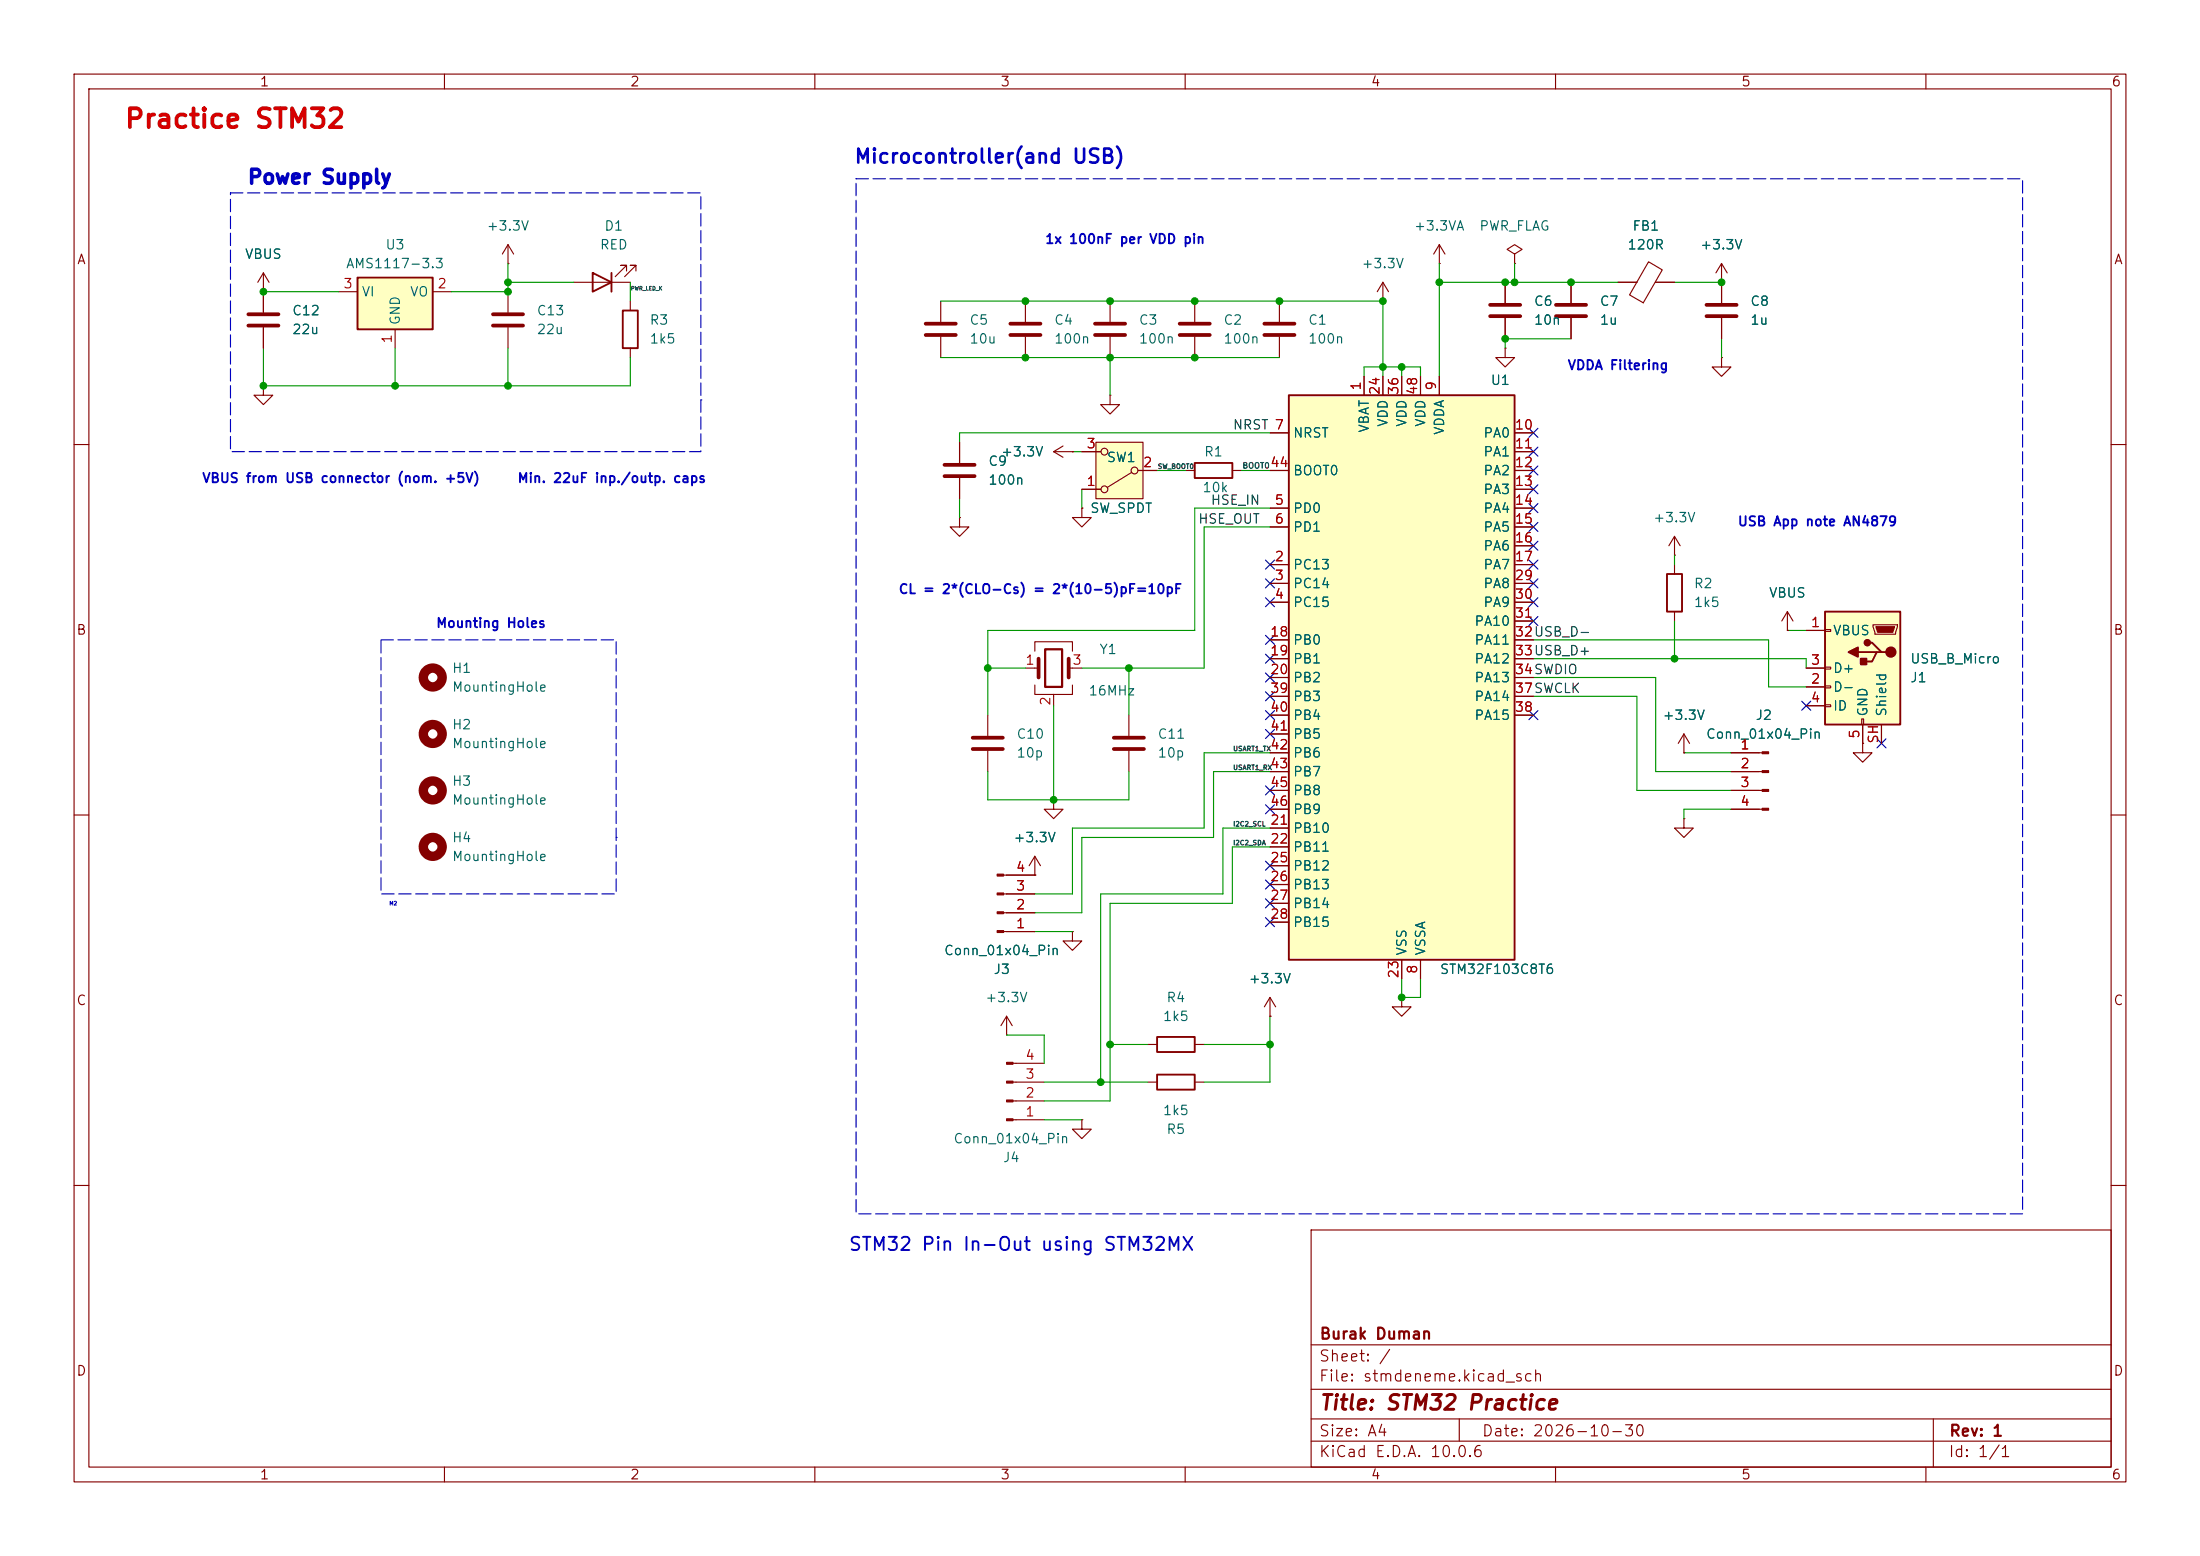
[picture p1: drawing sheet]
<svg xmlns="http://www.w3.org/2000/svg" width="297mm" height="210mm" viewBox="0 0 297 210" stroke-linecap="round" stroke-linejoin="round" font-family="sans-serif">
<g fill="none" stroke="#840000" stroke-width=".15">
<path d="M10 10h277v190h-277zM12 12h273v186h-273zM60 10v2M110 10v2M160 10v2M210 10v2M260 10v2M218.4 38.1h2.6M222.6 35.3l1.8 1.1-2.6 4.5-1.8-1.1zM223.5 38.1h2.6M232.4 38.1h.1M232.4 35.6l-.8 1.2"/>
<path d="M232.4 35.6l.8 1.2M232.4 35.6v5.3M129.5 59.7v2.8M232.4 48.3v1.2h1.3l-1.3 1.3-1.3-1.3h1.3M232.4 48.3h.1M232.4 42.9v2.8M10 60h2M129.5 64.5v2.8M285 60h2M133.3 96.5v2.8M138.4 90.2h1.8M139.7 87.9v-1.3h5.1v1.3"/>
<path d="M139.7 92.5v1.2h5.1v-1.2M142.2 93.7v1.6M144.3 90.2h1.7M152.4 96.5v2.8M241.3 85.1h.1M241.3 82.6l-.8 1.2M241.3 82.6l.8 1.2M241.3 82.6v2.5M10 110h2M133.3 101.3v2.8M139.7 118.1h.1M139.7 115.6l-.8 1.2"/>
<path d="M139.7 115.6l.8 1.2M139.7 115.6v2.5M142.2 108v1.2h1.3l-1.3 1.3-1.2-1.3h1.2M142.2 108h.1M152.4 101.3v2.8M233.7 101.6h4.2M233.7 104.1h4.2M233.7 106.7h4.2M233.7 109.2h4.2M285 110h2M146 151.1v1.3h1.3l-1.3 1.3-1.2-1.3h1.2M146 151.1h.1"/>
<path d="M154.9 146.1h1.3M161.3 146.1h1.3M10 160h2M177 166h108v32h-108zM285 160h2M60 198v2M110 198v2M160 198v2M177 194.5h108M177 191.5h108M177 187.5h108M177 181.5h108"/>
<path d="M197 191.5v3M210 198v2M260 198v2M261 191.5v6.5"/>
</g>
<g fill="none" stroke="#840000" stroke-width="1.3">
<circle cx="58.4" cy="106.7" r="1.27"/>
<circle cx="58.4" cy="114.3" r="1.27"/>
</g>
<path d="M230.4 41.1h4M230.4 42.7h4M127.5 62.7h4.1M127.5 64.3h4.1M131.3 99.6h4.1M140.2 88.9v2.5M144.3 88.9v2.5M150.4 99.6h4M131.3 101.1h4.1M150.4 101.1h4" fill="none" stroke="#840000" stroke-width=".51"/>
<g fill="#840000" stroke="#840000" stroke-width=".15">
<path d="M237.9 101.5h.9v.2h-.9z"/>
<path d="M237.9 104h.9v.3h-.9z"/>
<path d="M237.9 106.6h.9v.2h-.9z"/>
<path d="M237.9 109.1h.9v.2h-.9z"/>
</g>
<path d="M156.2 145h5.1v2.1h-5.1z" fill="none" stroke="#840000" stroke-width=".25"/>
<path d="M141.1 87.6h2.3v5.1h-2.3z" fill="none" stroke="#840000" stroke-width=".3"/>
<path d="M148 59.7h6.3v7.6h-6.3z" fill="#ffffc2"/>
<g fill="none" stroke="#840000" stroke-width=".15">
<path d="M35.6 39.4h.1M35.6 36.8l-.8 1.3M35.6 36.8l.7 1.3M35.6 36.8v2.6M68.6 39.4v2.8M194.3 35.6h.1M194.3 33l-.8 1.3M194.3 33l.8 1.3M194.3 33v2.6M35.6 52.1v1.2h1.2l-1.2 1.3-1.3-1.3h1.3M35.6 52.1h.1M68.6 44.2v2.8"/>
<path d="M148 59.7h6.3v7.6h-6.3zM149.9 53.3v1.3h1.2l-1.2 1.3-1.3-1.3h1.3M149.9 53.3h.1M149.9 40.6v2.8M149.9 45.5v2.8M161.3 40.6v2.8M161.3 45.5v2.8M172.7 40.6v2.8M172.7 45.5v2.8M203.2 47v1.3h1.3l-1.3 1.2-1.3-1.2h1.3M203.2 47h.1M146 66h2.6"/>
<path d="M146 61h2.6M152.8 63.8l-3.3 2M153.7 63.5h2.5M160 63.5h1.3M166.4 63.5h1.2M226.1 74.9h.1M226.1 72.4l-.8 1.3M226.1 72.4l.7 1.3M226.1 72.4v2.5M144.8 125.7v1.3h1.2l-1.2 1.3-1.3-1.3h1.3M144.8 125.7h.1M171.4 137.2h.1"/>
<path d="M171.4 134.6l-.7 1.3M171.4 134.6l.8 1.3M171.4 134.6v2.6M189.2 134.6v1.3h1.3l-1.3 1.3-1.2-1.3h1.2M189.2 134.6h.1M154.9 141h1.3M161.3 141h1.3"/>
<circle cx="149.1" cy="61" r=".46"/>
<circle cx="149.1" cy="66" r=".46"/>
<circle cx="153.2" cy="63.5" r=".46"/>
</g>
<circle cx="58.4" cy="99.1" r="1.27" fill="none" stroke="#840000" stroke-width="1.3"/>
<path d="M66.5 42.4h4.1M66.5 43.9h4.1M147.8 43.7h4.1M147.8 45.2h4.1M159.3 43.7h4M159.3 45.2h4M170.7 43.7h4.1M170.7 45.2h4.1" fill="none" stroke="#840000" stroke-width=".51"/>
<path d="M161.3 62.5h5.1v2h-5.1zM156.2 140h5.1v2h-5.1z" fill="none" stroke="#840000" stroke-width=".25"/>
<path d="M174 53.3h30.5v76.2h-30.5z" fill="#ffffc2"/>
<path d="M174 53.3h30.5v76.2h-30.5zM225 77.5h2.1v5.1h-2.1z" fill="none" stroke="#840000" stroke-width=".25"/>
<g fill="none" stroke="#840000" stroke-width=".15">
<path d="M186.7 38.1v2.5M186.7 38.1l-.8 1.3M186.7 38.1l.8 1.3M203.2 38.1v2.8M204.5 34.3l1-.6-1-.7-1 .7 1 .6v1.3M204.5 35.6h.1M212.1 38.1v2.8M127 40.6v2.8M127 45.5v2.8M138.4 40.6v2.8M138.4 45.5v2.8M171.4 58.4h2.6"/>
<path d="M184.1 50.8v2.5M186.7 40.6h.1M186.7 50.8v2.5M189.2 50.8v2.5M191.8 50.8v2.5M194.3 50.8v2.5M203.2 42.9v2.8M204.5 58.4h2.5M212.1 42.9v2.8M129.5 69.9v1.2h1.3l-1.3 1.3-1.2-1.3h1.2M129.5 69.9h.1M142.2 61h2.6"/>
<path d="M142.2 61l1.3 .7M143.5 60.2l-1.3 .8M144.8 61h.1M146 68.6v1.3h1.3l-1.3 1.2-1.2-1.2h1.2M146 68.6h.1M171.4 76.2h2.6M171.4 78.7h2.6M171.4 68.6h2.6M171.4 71.1h2.6M171.4 63.5h2.6M204.5 76.2h2.5M204.5 78.7h2.5"/>
<path d="M204.5 68.6h2.5M204.5 71.1h2.5M204.5 61h2.5M204.5 63.5h2.5M204.5 66h2.5M204.5 73.7h2.5M226.1 76.2v1.3M171.4 81.3h2.6M171.4 86.4h2.6M171.4 88.9h2.6M171.4 91.4h2.6M171.4 94h2.6"/>
<path d="M171.4 96.5h2.6M171.4 99.1h2.6M204.5 81.3h2.5M204.5 86.4h2.5M204.5 88.9h2.5M204.5 91.4h2.5M204.5 83.8h2.5M204.5 94h2.5M204.5 96.5h2.5M226.1 82.6v1.2M227.3 99.1l-.7 1.2M227.3 99.1l.8 1.2"/>
<path d="M227.3 99.1v2.5M135.5 118.1h4.2M171.4 111.8h2.6M171.4 114.3h2.6M171.4 116.8h2.6M171.4 119.4h2.6M171.4 101.6h2.6M171.4 104.1h2.6M171.4 106.7h2.6M171.4 109.2h2.6M227.3 101.6h.1M227.3 110.5v1.3h1.3l-1.3 1.2-1.2-1.2h1.2"/>
<path d="M227.3 110.5h.1M135.5 125.7h4.2M135.5 123.2h4.2M135.5 120.7h4.2M135.9 139.7h.1M135.9 137.2l-.8 1.2M135.9 137.2l.8 1.2M135.9 137.2v2.5M171.4 121.9h2.6M171.4 124.5h2.6M189.2 129.5v2.6M191.8 129.5v2.6"/>
<path d="M136.8 151.1h4.2M136.8 148.6h4.2M136.8 146.1h4.2M136.8 143.5h4.2"/>
</g>
<path d="M125 43.7h4M125 45.2h4M136.4 43.7h4.1M136.4 45.2h4.1M201.2 41.1h4M201.2 42.7h4M210.1 41.1h4M210.1 42.7h4" fill="none" stroke="#840000" stroke-width=".51"/>
<g fill="#840000" stroke="#840000" stroke-width=".15">
<path d="M134.6 125.6h.9v.3h-.9z"/>
<path d="M134.6 123.1h.9v.2h-.9z"/>
<path d="M134.6 120.5h.9v.3h-.9z"/>
<path d="M134.6 118h.9v.2h-.9z"/>
<path d="M135.9 151h.9v.3h-.9z"/>
<path d="M135.9 148.5h.9v.2h-.9z"/>
<path d="M135.9 145.9h.9v.3h-.9z"/>
<path d="M135.9 143.4h.9v.2h-.9z"/>
</g>
<path d="M246.4 82.6h10.1v15.2h-10.1z" fill="#ffffc2"/>
<path d="M246.4 82.6h10.1v15.2h-10.1zM250.8 88h2.6M252.1 86.7h.6l1.3 1.3h.6M254 88h-.6l-.7 1.3h-1.2" fill="none" stroke="#840000" stroke-width=".25"/>
<g fill="none" stroke="#840000" stroke-width=".15">
<path d="M243.8 85.1h2.6M243.8 92.7h2.6M243.8 90.2h2.6M243.8 95.3h2.6M246.4 85h.7v.2h-.7zM246.4 90h.7v.3h-.7zM246.4 92.6h.7v.2h-.7zM246.4 95.1h.7v.3h-.7zM251.3 97h.3v.8h-.3zM251.5 97.8v2.5M252.9 84.3h3.3v.3l-.3 1h-2.8zM254 97.8v2.5"/>
<path d="M251.5 100.3v1.3h1.2l-1.2 1.3-1.3-1.3h1.3M251.5 100.3h.1"/>
</g>
<path d="M253.2 84.6h2.6l-.3 .7h-2z" fill="#840000" stroke="#840000" stroke-width=".15"/>
<g fill="#840000" stroke="#840000" stroke-width=".25">
<path d="M251.2 88.9h.8v.8h-.8z"/>
<path d="M249.6 88l1.2-.6v1.2z"/>
<circle cx="255.3" cy="88" r=".63"/>
<circle cx="252.1" cy="86.7" r=".38"/>
</g>
<circle cx="58.4" cy="91.4" r="1.27" fill="none" stroke="#840000" stroke-width="1.3"/>
<path d="M48.3 37.5h10.1v7h-10.1z" fill="#ffffc2"/>
<path d="M48.3 37.5h10.1v7h-10.1zM80 36.8l2.5 1.3-2.5 1.3zM82.5 36.8v2.6M84.1 41.9h2v5.1h-2z" fill="none" stroke="#840000" stroke-width=".25"/>
<g fill="none" stroke="#840000" stroke-width=".15">
<path d="M35.6 39.4h.1M35.6 39.4v2.8M45.7 39.4h2.6M58.4 39.4h2.6M68.6 35.6h.1M68.6 33l-.8 1.3M68.6 33l.7 1.3M68.6 33v2.6M77.5 38.1h7.6M84.6 36.6v-.8h-.8h.8l-1.5 1.5M85.9 36.6v-.8h-.8h.8l-1.6 1.5M203.2 38.1v2.8"/>
<path d="M212.1 38.1v2.8M218.4 38.1h2.6M223.5 38.1h2.6M232.4 38.1h.1M232.4 38.1v2.8M35.6 44.2v2.8M53.3 44.5v2.5M85.1 40.6v1.3M85.1 47v1.3M129.5 59.7v2.8M171.4 58.4h2.6M184.1 50.8v2.5"/>
<path d="M186.7 50.8v2.5M189.2 50.8v2.5M191.8 50.8v2.5M194.3 50.8v2.5M203.2 42.9v2.8M204.5 58.4h2.5M212.1 42.9v2.8M232.4 42.9v2.8M129.5 64.5v2.8M144.8 61h.1M146 68.6h.1M146 61h2.6"/>
<path d="M146 66h2.6M153.7 63.5h2.5M171.4 76.2h2.6M171.4 78.7h2.6M171.4 68.6h2.6M171.4 71.1h2.6M171.4 63.5h2.6M204.5 76.2h2.5M204.5 78.7h2.5M204.5 68.6h2.5M204.5 71.1h2.5M204.5 61h2.5"/>
<path d="M204.5 63.5h2.5M204.5 66h2.5M204.5 73.7h2.5M171.4 81.3h2.6M171.4 86.4h2.6M171.4 88.9h2.6M171.4 91.4h2.6M171.4 94h2.6M171.4 96.5h2.6M171.4 99.1h2.6M204.5 81.3h2.5M204.5 86.4h2.5"/>
<path d="M204.5 88.9h2.5M204.5 91.4h2.5M204.5 83.8h2.5M204.5 94h2.5M204.5 96.5h2.5M241.3 85.1h.1M243.8 85.1h2.6M243.8 92.7h2.6M243.8 90.2h2.6M243.8 95.3h2.6M251.5 97.8v2.5M254 97.8v2.5"/>
<path d="M135.9 118.1h3.8M139.7 118.1h.1M171.4 111.8h2.6M171.4 114.3h2.6M171.4 116.8h2.6M171.4 119.4h2.6M171.4 101.6h2.6M171.4 104.1h2.6M171.4 106.7h2.6M171.4 109.2h2.6M227.3 101.6h.1M233.7 101.6h3.8"/>
<path d="M233.7 104.1h3.8M233.7 106.7h3.8M233.7 109.2h3.8M251.5 100.3h.1M135.9 125.7h3.8M135.9 123.2h3.8M135.9 120.7h3.8M171.4 137.2h.1M171.4 121.9h2.6M171.4 124.5h2.6M189.2 129.5v2.6M191.8 129.5v2.6"/>
</g>
<path d="M33.5 42.4h4.1M33.5 43.9h4.1" fill="none" stroke="#840000" stroke-width=".51"/>
<g fill="none" stroke="#009600" stroke-width=".15">
<path d="M35.6 39.4h10.1M68.6 35.6v3.8h-7.6M68.6 38.1h8.9M85.1 38.1v2.5M194.3 35.6v15.2M194.3 38.1h24.1M204.5 35.6v2.5M226.1 38.1h6.3M35.6 47v5.1h49.5v-3.8M53.3 47v5.1M68.6 47v5.1M127 48.3h45.7"/>
<path d="M127 40.6h59.7v10.2M149.9 48.3v5M171.4 58.4h-41.9v1.3M184.1 50.8v-1.3h7.7v1.3M189.2 49.5v1.3M212.1 45.7h-8.9v1.3M232.4 45.7v2.6M129.5 67.3v2.6M144.8 61h1.2M146 66v2.6M156.2 63.5h3.8M167.6 63.5h3.8"/>
<path d="M171.4 68.6h-10.1v16.5h-28v11.4M171.4 71.1h-8.8v19.1h-16.6M226.1 74.9v1.3M133.3 90.2h5.1M142.2 95.3v12.7M152.4 90.2v6.3M207 88.9h36.8v1.3M207 94h14v12.7h12.7M207 91.4h16.5v12.7h10.2M207 86.4h31.8v6.3h5M226.1 83.8v5.1M241.3 85.1h2.5"/>
<path d="M133.3 104.1v3.9h19.1v-3.9M171.4 104.1h-7.6v8.9h-17.8v10.2h-6.3M171.4 101.6h-8.8v10.2h-17.8v8.9h-5.1M171.4 111.8h-6.3v8.9h-16.5v25.4M171.4 114.3h-5v7.6h-16.5v26.7h-8.9M227.3 101.6h6.4M233.7 109.2h-6.4v1.3M135.9 139.7h5.1v3.8M139.7 125.7h5.1M171.4 137.2v8.9h-8.8M189.2 132.1v2.5h2.6v-2.5M141 146.1h13.9"/>
<path d="M141 151.1h5M149.9 141h5M162.6 141h8.8"/>
</g>
<g fill="none" stroke="#000084" stroke-width=".15">
<path d="M206.4 57.8l1.2 1.2M207.6 57.8l-1.2 1.2M170.8 78.1l1.3 1.2M170.8 75.6l1.3 1.2M172.1 78.1l-1.3 1.2M172.1 75.6l-1.3 1.2M206.4 75.6l1.2 1.2M206.4 70.5l1.2 1.2M206.4 73.1l1.2 1.2M206.4 65.4l1.2 1.2M206.4 60.4l1.2 1.2M206.4 78.1l1.2 1.2"/>
<path d="M206.4 62.9l1.2 1.2M206.4 68l1.2 1.2M207.6 75.6l-1.2 1.2M207.6 62.9l-1.2 1.2M207.6 60.4l-1.2 1.2M207.6 70.5l-1.2 1.2M207.6 73.1l-1.2 1.2M207.6 65.4l-1.2 1.2M207.6 78.1l-1.2 1.2M207.6 68l-1.2 1.2M170.8 98.5l1.3 1.2M170.8 95.9l1.3 1.2"/>
<path d="M170.8 93.4l1.3 1.2M170.8 90.8l1.3 1.2M170.8 88.3l1.3 1.2M170.8 80.7l1.3 1.2M170.8 85.8l1.3 1.2M172.1 98.5l-1.3 1.2M172.1 95.9l-1.3 1.2M172.1 93.4l-1.3 1.2M172.1 90.8l-1.3 1.2M172.1 88.3l-1.3 1.2M172.1 80.7l-1.3 1.2M172.1 85.8l-1.3 1.2"/>
<path d="M206.4 95.9l1.2 1.2M206.4 83.2l1.2 1.2M206.4 80.7l1.2 1.2M207.6 95.9l-1.2 1.2M207.6 83.2l-1.2 1.2M207.6 80.7l-1.2 1.2M243.2 94.6l1.2 1.3M244.4 94.6l-1.2 1.3M253.4 99.7l1.2 1.2M254.6 99.7l-1.2 1.2M170.8 106.1l1.3 1.2M170.8 116.2l1.3 1.2"/>
<path d="M170.8 108.6l1.3 1.2M170.8 118.8l1.3 1.2M172.1 106.1l-1.3 1.2M172.1 108.6l-1.3 1.2M172.1 116.2l-1.3 1.2M172.1 118.8l-1.3 1.2M170.8 123.9l1.3 1.2M170.8 121.3l1.3 1.2M172.1 123.9l-1.3 1.2M172.1 121.3l-1.3 1.2"/>
</g>
<path d="M31.1 26h63.5v35h-63.5zM115.6 24.1h157.4v139.7h-157.4zM51.4 86.4h31.8v34.3h-31.8z" fill="none" stroke="#0000c2" stroke-width=".15" stroke-dasharray="1.7 .6"/>
<path d="M94.6 54h.1M83.2 113h.1" fill="none" stroke="#0000c2" stroke-width=".15"/>
<g fill="#009600" stroke="#009600" stroke-width=".14">
<circle cx="232.4" cy="38.1" r=".46"/>
<circle cx="189.2" cy="49.5" r=".46"/>
<circle cx="203.2" cy="45.7" r=".46"/>
<circle cx="203.2" cy="38.1" r=".46"/>
<circle cx="204.5" cy="38.1" r=".46"/>
<circle cx="212.1" cy="38.1" r=".46"/>
<circle cx="194.3" cy="38.1" r=".46"/>
<circle cx="226.1" cy="88.9" r=".46"/>
<circle cx="189.2" cy="134.6" r=".46"/>
<circle cx="171.4" cy="141" r=".46"/>
<circle cx="149.9" cy="141" r=".46"/>
<circle cx="148.6" cy="146.1" r=".46"/>
<circle cx="68.6" cy="38.1" r=".46"/>
<circle cx="68.6" cy="39.4" r=".46"/>
<circle cx="152.4" cy="90.2" r=".46"/>
<circle cx="133.3" cy="90.2" r=".46"/>
<circle cx="142.2" cy="108" r=".46"/>
<circle cx="186.7" cy="40.6" r=".46"/>
<circle cx="186.7" cy="49.5" r=".46"/>
<circle cx="161.3" cy="48.3" r=".46"/>
<circle cx="149.9" cy="40.6" r=".46"/>
<circle cx="161.3" cy="40.6" r=".46"/>
<circle cx="149.9" cy="48.3" r=".46"/>
<circle cx="138.4" cy="40.6" r=".46"/>
<circle cx="138.4" cy="48.3" r=".46"/>
<circle cx="172.7" cy="40.6" r=".46"/>
<circle cx="35.6" cy="39.4" r=".46"/>
<circle cx="68.6" cy="52.1" r=".46"/>
<circle cx="53.3" cy="52.1" r=".46"/>
<circle cx="35.6" cy="52.1" r=".46"/>
</g>
<text font-size="2.5" fill="#d60000" x="16.7" y="17.9">Practice STM32</text>
<text font-size="2" fill="#840000" x="178" y="190.8">Title: STM32 Practice</text>
<g font-size="1.9" fill="#0000c2">
<text x="115.2" y="22.5">Microcontroller(and USB)</text>
<text x="33.3" y="25.3">Power Supply</text>
</g>
<text font-size="1.8" fill="#0000c2" x="114.5" y="169.2">STM32 Pin In-Out using STM32MX</text>
<g font-size="1.5" fill="#840000">
<text x="178" y="184.1">Sheet: /</text>
<text x="178" y="181.1">Burak Duman</text>
<text x="178" y="186.8">File: stmdeneme.kicad_sch</text>
<text x="178" y="197">KiCad E.D.A. 10.0.6</text>
<text x="178" y="194.2">Size: A4</text>
<text x="200" y="194.2">Date: 2026-10-30</text>
<text x="263" y="197">Id: 1/1</text>
<text x="263" y="194.2">Rev: 1</text>
</g>
<g font-size="1.3" fill="#840000">
<text x="35" y="12">1</text>
<text x="85" y="12">2</text>
<text x="135" y="12">3</text>
<text x="185" y="12">4</text>
<text x="235" y="12">5</text>
<text x="285" y="12">6</text>
<text x="10.3" y="36">A</text>
<text x="285.3" y="36">A</text>
<text x="10.2" y="86">B</text>
<text x="285.2" y="86">B</text>
<text x="10.2" y="136">C</text>
<text x="285.2" y="136">C</text>
<text x="10.2" y="186">D</text>
<text x="285.2" y="186">D</text>
<text x="35" y="200">1</text>
<text x="85" y="200">2</text>
<text x="135" y="200">3</text>
<text x="185" y="200">4</text>
<text x="235" y="200">5</text>
<text x="285" y="200">6</text>
</g>
<g font-size="1.3" fill="#006464">
<text x="33" y="35.3">VBUS</text>
<text x="51.9" y="34">U3</text>
<text x="65.6" y="31.4">+3.3V</text>
<text x="80.9" y="34">RED</text>
<text x="81.5" y="31.4">D1</text>
<text x="190.8" y="31.4">+3.3VA</text>
<text x="199.6" y="31.4">PWR_FLAG</text>
<text x="219.6" y="34">120R</text>
<text x="220.3" y="31.4">FB1</text>
<text x="229.4" y="34">+3.3V</text>
<text x="46.6" y="36.5">AMS1117-3.3</text>
<text x="48.7" y="40.3">VI</text>
<text x="55.3" y="40.3">VO</text>
<text x="183.7" y="36.5">+3.3V</text>
<text x="207" y="41.6">C6</text>
<text x="215.9" y="41.6">C7</text>
<text x="236.2" y="41.6">C8</text>
<text x="39.4" y="42.9">C12</text>
<text x="39.4" y="45.4">22u</text>
<text x="54.3" y="44" transform="rotate(-90 54.3 44)">GND</text>
<text x="72.4" y="42.9">C13</text>
<text x="72.4" y="45.4">22u</text>
<text x="87.6" y="44.1">R3</text>
<text x="87.6" y="46.7">1k5</text>
<text x="130.8" y="44.1">C5</text>
<text x="130.8" y="46.7">10u</text>
<text x="142.2" y="44.1">C4</text>
<text x="142.2" y="46.7">100n</text>
<text x="153.7" y="44.1">C3</text>
<text x="153.7" y="46.7">100n</text>
<text x="165.1" y="44.1">C2</text>
<text x="165.1" y="46.7">100n</text>
<text x="176.5" y="44.1">C1</text>
<text x="176.5" y="46.7">100n</text>
<text x="207" y="44.1">10n</text>
<text x="215.9" y="44.1">1u</text>
<text x="236.2" y="44.1">1u</text>
<text x="201.2" y="52.3">U1</text>
<text x="174.5" y="59.4">NRST</text>
<text x="185.1" y="58.5" transform="rotate(-90 185.1 58.5)">VBAT</text>
<text x="187.7" y="57.7" transform="rotate(-90 187.7 57.7)">VDD</text>
<text x="190.2" y="57.7" transform="rotate(-90 190.2 57.7)">VDD</text>
<text x="192.7" y="57.7" transform="rotate(-90 192.7 57.7)">VDD</text>
<text x="195.3" y="58.8" transform="rotate(-90 195.3 58.8)">VDDA</text>
<text x="200.2" y="59.4">PA0</text>
<text x="133.3" y="63.2">C9</text>
<text x="133.3" y="65.7">100n</text>
<text x="135" y="61.9">+3.3V</text>
<text x="149.3" y="62.7">SW1</text>
<text x="162.5" y="61.9">R1</text>
<text x="174.5" y="64.5">BOOT0</text>
<text x="200.2" y="61.9">PA1</text>
<text x="200.2" y="64.5">PA2</text>
<text x="147.1" y="69.5">SW_SPDT</text>
<text x="162.2" y="66.7">10k</text>
<text x="174.5" y="69.5">PD0</text>
<text x="200.2" y="67">PA3</text>
<text x="200.2" y="69.5">PA4</text>
<text x="223.1" y="70.8">+3.3V</text>
<text x="174.5" y="77.2">PC13</text>
<text x="174.5" y="72.1">PD1</text>
<text x="200.2" y="72.1">PA5</text>
<text x="200.2" y="74.6">PA6</text>
<text x="200.2" y="77.2">PA7</text>
<text x="174.5" y="79.7">PC14</text>
<text x="174.5" y="82.2">PC15</text>
<text x="200.2" y="79.7">PA8</text>
<text x="200.2" y="82.2">PA9</text>
<text x="228.6" y="79.7">R2</text>
<text x="228.6" y="82.2">1k5</text>
<text x="238.7" y="81">VBUS</text>
<text x="148.3" y="88.6">Y1</text>
<text x="174.5" y="87.3">PB0</text>
<text x="174.5" y="89.9">PB1</text>
<text x="199" y="84.8">PA10</text>
<text x="199" y="87.3">PA11</text>
<text x="199" y="89.9">PA12</text>
<text x="247.4" y="86.1">VBUS</text>
<text x="257.8" y="89.9">USB_B_Micro</text>
<text x="60.9" y="91.1">H1</text>
<text x="60.9" y="93.7">MountingHole</text>
<text x="146.9" y="94.2">16MHz</text>
<text x="174.5" y="92.4">PB2</text>
<text x="174.5" y="94.9">PB3</text>
<text x="199" y="92.4">PA13</text>
<text x="199" y="94.9">PA14</text>
<text x="247.4" y="93.7">D-</text>
<text x="247.4" y="91.1">D+</text>
<text x="257.8" y="92.4">J1</text>
<text x="60.9" y="98.8">H2</text>
<text x="60.9" y="101.3">MountingHole</text>
<text x="137.1" y="100">C10</text>
<text x="156.2" y="100">C11</text>
<text x="174.5" y="97.5">PB4</text>
<text x="174.5" y="100">PB5</text>
<text x="199" y="97.5">PA15</text>
<text x="224.4" y="97.5">+3.3V</text>
<text x="230.2" y="100">Conn_01x04_Pin</text>
<text x="236.9" y="97.5">J2</text>
<text x="247.4" y="96.2">ID</text>
<text x="252.4" y="96.8" transform="rotate(-90 252.4 96.8)">GND</text>
<text x="255" y="96.8" transform="rotate(-90 255 96.8)">Shield</text>
<text x="60.9" y="106.4">H3</text>
<text x="137.1" y="102.6">10p</text>
<text x="156.2" y="102.6">10p</text>
<text x="174.5" y="102.6">PB6</text>
<text x="174.5" y="105.1">PB7</text>
<text x="174.5" y="107.6">PB8</text>
<text x="60.9" y="114">H4</text>
<text x="60.9" y="108.9">MountingHole</text>
<text x="136.7" y="114">+3.3V</text>
<text x="174.5" y="112.7">PB10</text>
<text x="174.5" y="110.2">PB9</text>
<text x="60.9" y="116.5">MountingHole</text>
<text x="174.5" y="115.3">PB11</text>
<text x="174.5" y="117.8">PB12</text>
<text x="174.5" y="120.3">PB13</text>
<text x="174.5" y="122.9">PB14</text>
<text x="174.5" y="125.4">PB15</text>
<text x="127.4" y="129.2">Conn_01x04_Pin</text>
<text x="134" y="131.8">J3</text>
<text x="190.2" y="129.1" transform="rotate(-90 190.2 129.1)">VSS</text>
<text x="192.7" y="129.1" transform="rotate(-90 192.7 129.1)">VSSA</text>
<text x="194.3" y="131.8">STM32F103C8T6</text>
<text x="132.9" y="135.6">+3.3V</text>
<text x="157.4" y="135.6">R4</text>
<text x="168.5" y="133">+3.3V</text>
<text x="156.9" y="138.1">1k5</text>
<text x="128.6" y="154.6">Conn_01x04_Pin</text>
<text x="156.9" y="150.8">1k5</text>
<text x="157.4" y="153.4">R5</text>
<text x="135.3" y="157.2">J4</text>
</g>
<g font-size="1.3" fill="#0000c2">
<text x="141" y="33.2">1x 100nF per VDD pin</text>
<text x="211.5" y="50.2">VDDA Filtering</text>
<text x="27.2" y="65.5">VBUS from USB connector (nom. +5V)</text>
<text x="69.8" y="65.5">Min. 22uF inp./outp. caps</text>
<text x="234.5" y="71.3">USB App note AN4879</text>
<text x="121.2" y="80.5">CL = 2*(CLO-Cs) = 2*(10-5)pF=10pF</text>
<text x="58.8" y="85">Mounting Holes</text>
</g>
<g font-size="1.3" fill="#a90000">
<text x="46.3" y="39.2">3</text>
<text x="59" y="39.2">2</text>
<text x="53.2" y="46.5" transform="rotate(-90 53.2 46.5)">1</text>
<text x="184" y="52.8" transform="rotate(-90 184 52.8)">1</text>
<text x="186.6" y="53.4" transform="rotate(-90 186.6 53.4)">24</text>
<text x="189.1" y="53.4" transform="rotate(-90 189.1 53.4)">36</text>
<text x="191.6" y="53.4" transform="rotate(-90 191.6 53.4)">48</text>
<text x="194.2" y="52.8" transform="rotate(-90 194.2 52.8)">9</text>
<text x="172" y="58.3">7</text>
<text x="204.4" y="58.3">10</text>
<text x="146.6" y="65.9">1</text>
<text x="146.6" y="60.8">3</text>
<text x="154.2" y="63.4">2</text>
<text x="171.4" y="63.4">44</text>
<text x="204.4" y="60.8">11</text>
<text x="204.4" y="63.4">12</text>
<text x="204.4" y="65.9">13</text>
<text x="172" y="68.4">5</text>
<text x="172" y="71">6</text>
<text x="204.4" y="68.4">14</text>
<text x="204.4" y="71">15</text>
<text x="172" y="76.1">2</text>
<text x="204.4" y="73.5">16</text>
<text x="204.4" y="76.1">17</text>
<text x="172" y="78.6">3</text>
<text x="172" y="81.1">4</text>
<text x="204.4" y="78.6">29</text>
<text x="204.4" y="81.1">30</text>
<text x="204.4" y="83.7">31</text>
<text x="171.4" y="86.2">18</text>
<text x="171.4" y="88.8">19</text>
<text x="204.4" y="86.2">32USB_D-</text>
<text x="204.4" y="88.8">33USB_D+</text>
<text x="204.4" y="86.2">32</text>
<text x="204.4" y="88.8">33</text>
<text x="244.4" y="85">1</text>
<text x="138.3" y="90">1</text>
<text x="142.1" y="95.3" transform="rotate(-90 142.1 95.3)">2</text>
<text x="144.7" y="90">3</text>
<text x="171.4" y="91.3">20</text>
<text x="171.4" y="93.8">39</text>
<text x="204.4" y="91.3">34SWDIO</text>
<text x="204.4" y="93.8">37SWCLK</text>
<text x="204.4" y="91.3">34</text>
<text x="204.4" y="93.8">37</text>
<text x="244.4" y="92.6">2</text>
<text x="244.4" y="90">3</text>
<text x="244.4" y="95.1">4</text>
<text x="171.4" y="96.4">40</text>
<text x="171.4" y="98.9">41</text>
<text x="171.4" y="101.5">42</text>
<text x="204.4" y="96.4">38</text>
<text x="234.9" y="101.5">1</text>
<text x="251.3" y="99.8" transform="rotate(-90 251.3 99.8)">5</text>
<text x="253.9" y="100.5" transform="rotate(-90 253.9 100.5)">SH</text>
<text x="171.4" y="104">43</text>
<text x="171.4" y="106.5">45</text>
<text x="234.9" y="104">2</text>
<text x="234.9" y="106.5">3</text>
<text x="171.4" y="111.6">21</text>
<text x="171.4" y="109.1">46</text>
<text x="234.9" y="109.1">4</text>
<text x="137.1" y="118">4</text>
<text x="171.4" y="114.2">22</text>
<text x="171.4" y="116.7">25</text>
<text x="171.4" y="119.2">26</text>
<text x="137.1" y="125.6">1</text>
<text x="137.1" y="123.1">2</text>
<text x="137.1" y="120.5">3</text>
<text x="171.4" y="121.8">27</text>
<text x="171.4" y="124.3">28</text>
<text x="191.6" y="131.5" transform="rotate(-90 191.6 131.5)">8</text>
<text x="189.1" y="132.1" transform="rotate(-90 189.1 132.1)">23</text>
<text x="138.3" y="143.4">4</text>
<text x="138.3" y="148.5">2</text>
<text x="138.3" y="145.9">3</text>
<text x="138.3" y="151">1</text>
</g>
<g font-size="1.3" fill="#0f0f0f">
<text x="166.3" y="58.3">NRST 7</text>
<text x="161.7" y="71">HSE_OUT</text>
<text x="163.4" y="68.5">HSE_IN</text>
</g>
<text font-size=".8" fill="#0f0f0f" x="167.7" y="63.4">BOOT0</text>
<g font-size=".6" fill="#0f0f0f">
<text x="156.2" y="63.4">SW_BOOT0</text>
<text x="166.4" y="101.5">USART1_TX</text>
<text x="166.4" y="104.1">USART1_RX</text>
<text x="166.4" y="111.7">I2C2_SCL</text>
<text x="166.4" y="114.2">I2C2_SDA</text>
</g>
<text font-size=".5" fill="#0f0f0f" x="85.1" y="39.3">PWR_LED_K</text>
<text font-size=".5" fill="#0000c2" x="52.5" y="122.3">M2</text>
</svg>
